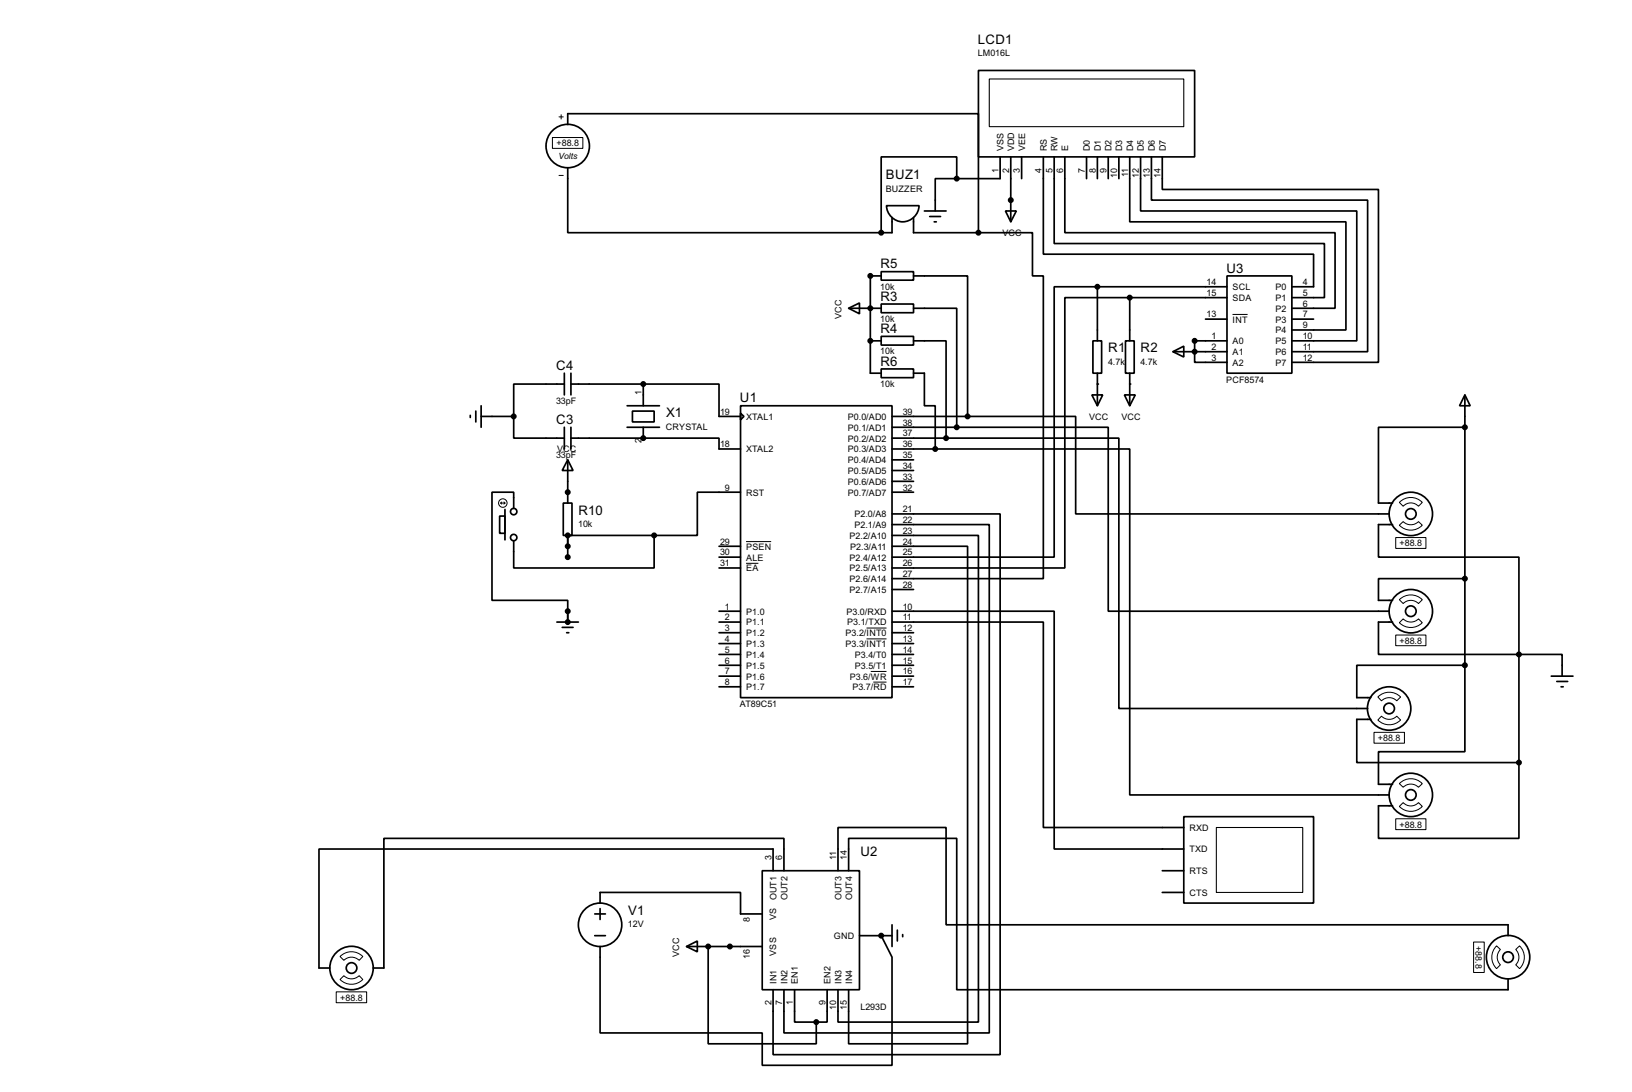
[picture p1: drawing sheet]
<svg xmlns="http://www.w3.org/2000/svg" width="383mm" height="256mm" viewBox="0 0 383 256" stroke-linecap="round" stroke-linejoin="round" font-family="sans-serif">
<g fill="none" stroke="#000" stroke-width=".4">
<path d="M229.9 16.6h50.8v20.3h-50.8zM133.4 29.3v-2.6h96.5v28M133.4 39.4v15.3h73.7M235 36.9v5.1h-10.2M237.5 36.9v15.2M240.1 36.9v5.1M245.2 36.9v22.8h63.5v7.7h-5.1M247.7 36.9v20.3h63.5v12.7h-7.6M250.2 36.9v17.8h63.5v17.7h-10.1M255.3 36.9v5.1M257.9 36.9v5.1M260.4 36.9v5.1"/>
<path d="M262.9 36.9v5.1M265.5 36.9v15.2h50.8v25.4h-12.7M268 36.9v12.7h50.8v30.5h-15.2M270.6 36.9v10.1h50.8v35.6h-17.8M273.1 36.9v7.6h50.8v40.6h-20.3M208.3 48.3h7.7a3.8 3.8 0 0 1-3.9 3.8 3.8 3.8 0 0 1-3.8-3.8zM209.6 51.1v3.6h-2.5M214.7 51.1v3.6h15.2M217.2 49.6h5.1M218.5 50.9h2.5M219.5 52.1h.5M224.8 42h-5v7.6"/>
<path d="M224.8 42v-5.1h-17.7v17.8M229.9 54.7h12.7v10.1h2.6v71.1h-35.6M236.3 49.6h2.5l-1.3 2.5zM199.4 72.4l2.6-1.2v2.5zM199.4 72.4h7.7M207.1 71.4h7.6v2.1h-7.6zM207.1 79h7.6v2.1h-7.6zM207.1 63.8h7.6v2h-7.6zM207.1 64.8h-2.6v22.9h2.6M214.7 64.8h12.7v33M214.7 72.4h10.1v28M257.9 67.4h-10.2v63.5h-38.1"/>
<path d="M257.9 67.4h30.4M257.9 67.4v12.7M265.5 69.9h-15.3v63.5h-40.6M265.5 69.9h22.8M265.5 69.9v10.2M283.3 75h5M288.3 64.8h15.3v22.9h-15.3zM303.6 75h5.1M110.5 97.6v.5M111.8 96.6v2.5M113.1 97.8h7.6M113.1 95.3v5.1"/>
<path d="M120.7 97.8v5.1h11.9M132.6 90.2h-11.9v7.6M132.6 87.7v5.1M134.2 90.2h17M134.2 87.7v5.1M147.4 95.3h7.6M148.6 96.6h5.1v2.5h-5.1zM151.2 90.2h17.8v7.6h5M151.2 90.2v5.1M174 95.3h35.6v68.6h-35.6zM174 97.1l.8 .7-.8 .8zM204.5 80.1h2.6"/>
<path d="M207.1 86.7h7.6v2h-7.6zM209.6 97.8h17.8M214.7 80.1h7.6v22.8M214.7 87.7h2.5v7.6h2.6v10.2M227.4 97.8h25.4v22.9h73.6M256.6 92.8h2.5l-1.2 2.5zM256.8 80.1h2.1v7.6h-2.1zM257.9 87.7v7.6M264.2 92.8h2.6l-1.3 2.5zM264.5 80.1h2v7.6h-2zM265.5 87.7v7.6M275.6 82.6l2.6-1.3v2.6z"/>
<path d="M275.6 82.6h12.7M288.3 80.1h-7.6v5h7.6M344.2 92.8l1.3 2.5h-2.5zM344.2 92.8v63.5M118.7 119.7v7.1M120.7 119.4v-3.8h-5.1v25.4h17.8v5.1M132.4 118.2h2v7.6h-2zM132.6 100.4v5.1M133.4 108l1.3 2.5h-2.6zM133.4 108v10.2M134.2 102.9h17M134.2 100.4v5.1"/>
<path d="M147.4 100.4h7.6M151.2 102.9h17.8v2.6h5M151.2 100.4v2.5M174 115.6h-10.1v10.2h-10.2M209.6 102.9h12.7M209.6 100.4h15.2M209.6 105.5h10.2M209.6 115.6h5.1M209.6 108h5.1M209.6 110.5h5.1M209.6 113.1h5.1M219.8 105.5h45.7v81.2h60.9"/>
<path d="M222.3 102.9h40.6v63.5h58.5M224.8 100.4h35.6v43.2h66M344.2 100.4h-20.3v17.8h3.3M117.4 121.2h1.3v4.1h-1.3zM153.7 125.8v7.6h-33v-6.3M153.7 125.8h-20.3v5.1M169 130.9h5M169 133.4h5M169 128.3h5M209.6 120.7h25.4v127h-53.3v-15.2M209.6 123.2h22.9v119.4h-48.3v-10.1M209.6 125.8h20.3v114.3h-33v-7.6"/>
<path d="M209.6 128.3h17.8v116.9h-28v-12.7M209.6 138.5h5.1M327.2 123.2h-3.3v7.7h33v22.8M344.2 135.9h-20.3v5.1h3.3M130.9 146.1h5M132.1 147.4h2.6M133.2 148.6h.5M169 146.1h5M169 148.6h5M169 143.6h5M169 151.2h5M169 153.7h5"/>
<path d="M169 156.3h5M169 158.8h5M209.6 146.1h35.6v48.3h33M209.6 143.6h38.1v55.8h30.5M209.6 148.6h5.1M209.6 151.2h5.1M209.6 153.7h5.1M209.6 156.3h5.1M209.6 158.8h5.1M327.2 146.1h-3.3v7.6h33M344.2 156.3h-25.4v7.6h3.3M344.2 156.3v20.3h-20.3v7.6h3.3"/>
<path d="M356.9 153.7h10.2v5.1M356.9 153.7v25.4M364.5 158.8h5.1M169 161.3h5M209.6 161.3h5.1M322.1 169h-3.3v10.1h38.1M356.9 179.1v17.8h-33v-7.6h3.3M365.8 160.1h2.6M366.8 161.3h.5M278.2 191.8h30.5v20.3h-30.5zM139.8 219.8h2.5M139.8 214.7h2.5"/>
<path d="M141 212.1v-2.5h33v5.1h5.1M141 213.4v2.6M179.1 204.5h22.9v28h-22.9zM181.7 204.5v-5.1h-106.7v28h2.5M184.2 204.5v-7.6h-94v30.5h-2.5M196.9 204.5v-10.1h25.4v22.8h132.1v2.6M199.4 204.5v-7.6h25.4v35.6h129.6v-2.6M202 219.8h7.6M207.1 219.8l2.5 5v25.4h-30.5v-7.6h-38.1v-20.3M209.6 217.2v5.1M210.9 218.5v2.5M212.1 219.5v.5"/>
<path d="M273.1 204.5h5.1M273.1 209.6h5.1M161.3 222.3l2.6-1.3v2.6zM161.3 222.3h17.8M166.4 222.3v22.9h25.4v-5.1M186.7 232.5v7.6h5.1M194.4 232.5v7.6h-2.6"/>
<circle cx="133.4" cy="34.3" r="5.1"/>
<circle cx="120.7" cy="120.2" r=".75"/>
<circle cx="120.7" cy="126.3" r=".75"/>
<circle cx="331.5" cy="120.7" r="5.1"/>
<circle cx="331.5" cy="120.7" r="1.25"/>
<circle cx="331.5" cy="143.6" r="5.1"/>
<circle cx="331.5" cy="143.6" r="1.25"/>
<circle cx="326.4" cy="166.4" r="5.1"/>
<circle cx="326.4" cy="166.4" r="1.25"/>
<circle cx="331.5" cy="186.7" r="5.1"/>
<circle cx="331.5" cy="186.7" r="1.25"/>
<circle cx="141" cy="217.2" r="5.1"/>
<circle cx="82.6" cy="227.4" r="5.1"/>
<circle cx="82.6" cy="227.4" r="1.25"/>
<circle cx="354.3" cy="224.8" r="5.1"/>
<circle cx="354.3" cy="224.8" r="1.25"/>
</g>
<g fill="#000">
<circle cx="237.5" cy="47" r=".2"/>
<circle cx="204.5" cy="72.4" r=".2"/>
<circle cx="204.5" cy="64.8" r=".2"/>
<circle cx="204.5" cy="80.1" r=".2"/>
<circle cx="257.9" cy="90.2" r=".2"/>
<circle cx="265.5" cy="90.2" r=".2"/>
<circle cx="280.7" cy="82.6" r=".2"/>
<circle cx="133.4" cy="115.6" r=".2"/>
<circle cx="151.2" cy="102.9" r=".2"/>
<circle cx="133.4" cy="128.3" r=".2"/>
<circle cx="133.4" cy="143.6" r=".2"/>
<circle cx="207.1" cy="219.8" r=".2"/>
<circle cx="166.4" cy="222.3" r=".2"/>
</g>
<g fill="none" stroke="#000" stroke-width=".23">
<path d="M129.8 32.3h7.2v2.6h-7.2zM131.4 27.5h1M131.9 27v1M131.4 41.2h1M289.6 73.9h3.6M117.7 118.2h1M117.7 118.2l.2 .2M117.9 117.9l-.2 .3M118.4 117.9l.3 .3M118.7 118.2l-.3 .2M328.8 118a3.7 3.7 0 0 1 5.4 0l-.9 .9a2.45 2.45 0 0 0-3.6 0zM175.3 132.3h2.9"/>
<path d="M175.3 127.2h5.9M328 126.3h7.1v2.5h-7.1zM328.8 123.4l.9-.9a2.54 2.54 0 0 0 3.6 0l.9 .9a3.7 3.7 0 0 1-5.4 0zM203.6 147.5h4.7M203.6 150.1h4.7M204.6 157.7h3.7M328 149.2h7.1v2.5h-7.1zM328.8 140.9a3.8 3.8 0 0 1 5.4 0l-.9 .9a2.54 2.54 0 0 0-3.6 0zM329.7 145.4a2.54 2.54 0 0 0 3.6 0l.9 .9a3.8 3.8 0 0 1-5.4 0zM205.2 160.2h3.1M322.9 172h7.1v2.6h-7.1zM323.8 163.7a3.7 3.7 0 0 1 5.3 0l-.9 .9a2.53 2.53 0 0 0-3.6 0z"/>
<path d="M324.6 168.2a2.54 2.54 0 0 0 3.6 0l.9 .9a3.7 3.7 0 0 1-5.3 0zM328 192.3h7.1v2.6h-7.1zM328.8 189.4l.9-.9a2.45 2.45 0 0 0 3.6 0l.9 .9a3.7 3.7 0 0 1-5.4 0zM328.8 184.1a3.7 3.7 0 0 1 5.4 0l-.9 .8a2.54 2.54 0 0 0-3.6 0zM79 233h7.2v2.5h-7.2zM79.9 224.7a3.7 3.7 0 0 1 5.4 0l-.9 .9a2.54 2.54 0 0 0-3.6 0zM80.8 229.2a2.53 2.53 0 0 0 3.6 0l.9 .9a3.7 3.7 0 0 1-5.4 0zM346.3 221.3h2.5v7.1h-2.5zM351.7 222.2l.9 .8a2.54 2.54 0 0 0 0 3.6l-.9 .9a3.7 3.7 0 0 1 0-5.3zM356.2 223l.9-.8a3.7 3.7 0 0 1 0 5.3l-.9-.9a2.53 2.53 0 0 0 0-3.6z"/>
<circle cx="118.1" cy="118.2" r="1"/>
</g>
<g fill="#000" stroke="#000" stroke-width=".4">
<circle cx="207" cy="54.7" r=".5"/>
<circle cx="224.8" cy="42" r=".5"/>
<circle cx="229.9" cy="54.7" r=".5"/>
<circle cx="237.5" cy="47" r=".5"/>
<circle cx="204.5" cy="72.4" r=".5"/>
<circle cx="204.5" cy="64.8" r=".5"/>
<circle cx="257.8" cy="67.4" r=".5"/>
<circle cx="265.4" cy="69.9" r=".5"/>
<circle cx="120.7" cy="97.8" r=".5"/>
<circle cx="151.1" cy="90.2" r=".5"/>
<circle cx="204.5" cy="80.1" r=".5"/>
<circle cx="227.3" cy="97.8" r=".5"/>
<circle cx="280.7" cy="80.1" r=".5"/>
<circle cx="280.7" cy="82.6" r=".5"/>
<circle cx="133.4" cy="115.6" r=".5"/>
<circle cx="151.1" cy="102.9" r=".5"/>
<circle cx="219.7" cy="105.5" r=".5"/>
<circle cx="222.3" cy="102.9" r=".5"/>
<circle cx="224.8" cy="100.4" r=".5"/>
<circle cx="344.2" cy="100.4" r=".5"/>
<circle cx="133.4" cy="130.9" r=".5"/>
<circle cx="133.4" cy="125.8" r=".5"/>
<circle cx="133.4" cy="128.3" r=".5"/>
<circle cx="153.7" cy="125.8" r=".5"/>
<circle cx="344.2" cy="135.9" r=".5"/>
<circle cx="133.4" cy="143.6" r=".5"/>
<circle cx="133.4" cy="146.1" r=".5"/>
<circle cx="344.2" cy="156.3" r=".5"/>
<circle cx="356.9" cy="153.7" r=".5"/>
<circle cx="356.9" cy="179.1" r=".5"/>
<circle cx="207" cy="219.8" r=".5"/>
<circle cx="166.4" cy="222.3" r=".5"/>
<circle cx="171.5" cy="222.3" r=".5"/>
<circle cx="191.8" cy="240.1" r=".5"/>
</g>
<path d="M232.5 18.6h45.7v11.2h-45.7zM285.8 194.4h20.3v15.2h-20.3z" fill="none" stroke="#000" stroke-width=".25"/>
<g font-size="3.5">
<text x="229.8" y="10.3">LCD1</text>
<text x="208.2" y="42.1">BUZ1</text>
<text x="206.9" y="63">R5</text>
<text x="288.2" y="64">U3</text>
<text x="206.9" y="70.6">R3</text>
<text x="206.9" y="78.2">R4</text>
<text x="260.4" y="82.8">R1</text>
<text x="268" y="82.8">R2</text>
<text x="130.7" y="86.9">C4</text>
<text x="206.9" y="85.9">R6</text>
<text x="173.9" y="94.5">U1</text>
<text x="130.7" y="99.6">C3</text>
<text x="156.5" y="98">X1</text>
<text x="135.9" y="120.9">R10</text>
<text x="202.2" y="201.2">U2</text>
<text x="147.6" y="214.8">V1</text>
</g>
<g font-size="2.4">
<text x="229.7" y="13.3">LM016L</text>
<text x="130.8" y="34.4">+88.8</text>
<text x="235.8" y="35.6" transform="rotate(-90 235.8 35.6)">VSS</text>
<text x="238.3" y="35.6" transform="rotate(-90 238.3 35.6)">VDD</text>
<text x="240.9" y="35.6" transform="rotate(-90 240.9 35.6)">VEE</text>
<text x="246" y="35.6" transform="rotate(-90 246 35.6)">RS</text>
<text x="248.5" y="35.6" transform="rotate(-90 248.5 35.6)">RW</text>
<text x="251" y="35.6" transform="rotate(-90 251 35.6)">E</text>
<text x="256.1" y="35.6" transform="rotate(-90 256.1 35.6)">D0</text>
<text x="258.7" y="35.6" transform="rotate(-90 258.7 35.6)">D1</text>
<text x="261.2" y="35.6" transform="rotate(-90 261.2 35.6)">D2</text>
<text x="263.7" y="35.6" transform="rotate(-90 263.7 35.6)">D3</text>
<text x="266.3" y="35.6" transform="rotate(-90 266.3 35.6)">D4</text>
<text x="268.8" y="35.6" transform="rotate(-90 268.8 35.6)">D5</text>
<text x="271.4" y="35.6" transform="rotate(-90 271.4 35.6)">D6</text>
<text x="273.9" y="35.6" transform="rotate(-90 273.9 35.6)">D7</text>
<text x="234.6" y="40.6" transform="rotate(-90 234.6 40.6)">1</text>
<text x="237.1" y="40.6" transform="rotate(-90 237.1 40.6)">2</text>
<text x="239.7" y="40.6" transform="rotate(-90 239.7 40.6)">3</text>
<text x="244.8" y="40.6" transform="rotate(-90 244.8 40.6)">4</text>
<text x="247.3" y="40.6" transform="rotate(-90 247.3 40.6)">5</text>
<text x="249.8" y="40.6" transform="rotate(-90 249.8 40.6)">6</text>
<text x="254.9" y="40.6" transform="rotate(-90 254.9 40.6)">7</text>
<text x="257.5" y="40.6" transform="rotate(-90 257.5 40.6)">8</text>
<text x="260" y="40.6" transform="rotate(-90 260 40.6)">9</text>
<text x="262.5" y="41.7" transform="rotate(-90 262.5 41.7)">10</text>
<text x="265.1" y="41.6" transform="rotate(-90 265.1 41.6)">11</text>
<text x="267.6" y="41.7" transform="rotate(-90 267.6 41.7)">12</text>
<text x="270.2" y="41.7" transform="rotate(-90 270.2 41.7)">13</text>
<text x="272.7" y="41.7" transform="rotate(-90 272.7 41.7)">14</text>
<text x="208.1" y="45">BUZZER</text>
<text x="235.5" y="55.4">VCC</text>
<text x="206.9" y="68">10k</text>
<text x="283.5" y="67">14</text>
<text x="283.5" y="69.5">15</text>
<text x="289.6" y="68.1">SCL</text>
<text x="289.6" y="70.7">SDA</text>
<text x="299.7" y="68.1">P0</text>
<text x="299.7" y="70.7">P1</text>
<text x="306.1" y="67">4</text>
<text x="306.1" y="69.5">5</text>
<text x="306.1" y="72">6</text>
<text x="197.7" y="74.9" transform="rotate(-90 197.7 74.9)">VCC</text>
<text x="206.9" y="75.6">10k</text>
<text x="283.5" y="74.6">13</text>
<text x="289.6" y="75.8">INT</text>
<text x="299.7" y="73.2">P2</text>
<text x="299.7" y="75.8">P3</text>
<text x="306.1" y="74.6">7</text>
<text x="306.1" y="77.1">9</text>
<text x="206.9" y="83.3">10k</text>
<text x="284.7" y="79.7">1</text>
<text x="284.7" y="82.2">2</text>
<text x="289.6" y="80.8">A0</text>
<text x="289.6" y="83.4">A1</text>
<text x="299.7" y="78.3">P4</text>
<text x="299.7" y="80.8">P5</text>
<text x="299.7" y="83.4">P6</text>
<text x="306.1" y="79.7">10</text>
<text x="306.1" y="82.2">11</text>
<text x="260.4" y="85.7">4.7k</text>
<text x="268" y="85.7">4.7k</text>
<text x="284.7" y="84.7">3</text>
<text x="288.1" y="89.9">PCF8574</text>
<text x="289.6" y="85.9">A2</text>
<text x="299.7" y="85.9">P7</text>
<text x="306.1" y="84.7">12</text>
<text x="130.7" y="95">33pF</text>
<text x="150.8" y="92.8" transform="rotate(-90 150.8 92.8)">1</text>
<text x="206.9" y="90.9">10k</text>
<text x="156.5" y="100.9">CRYSTAL</text>
<text x="169.2" y="97.4">19</text>
<text x="175.3" y="98.6">XTAL1</text>
<text x="199.2" y="98.6">P0.0/AD0</text>
<text x="199.2" y="101.2">P0.1/AD1</text>
<text x="212.1" y="97.4">39</text>
<text x="212.1" y="100">38</text>
<text x="255.9" y="98.6">VCC</text>
<text x="263.5" y="98.6">VCC</text>
<text x="130.7" y="107.7">33pF</text>
<text x="130.9" y="106.3">VCC</text>
<text x="150.8" y="104.1" transform="rotate(-90 150.8 104.1)">2</text>
<text x="169.2" y="105.1">18</text>
<text x="175.3" y="106.3">XTAL2</text>
<text x="199.2" y="103.7">P0.2/AD2</text>
<text x="199.2" y="106.3">P0.3/AD3</text>
<text x="212.1" y="102.5">37</text>
<text x="212.1" y="105.1">36</text>
<text x="212.1" y="107.6">35</text>
<text x="199.2" y="108.8">P0.4/AD4</text>
<text x="199.2" y="111.3">P0.5/AD5</text>
<text x="199.2" y="113.9">P0.6/AD6</text>
<text x="212.1" y="110.1">34</text>
<text x="212.1" y="112.7">33</text>
<text x="170.4" y="115.2">9</text>
<text x="175.3" y="116.4">RST</text>
<text x="199.2" y="116.4">P0.7/AD7</text>
<text x="212.1" y="115.2">32</text>
<text x="135.9" y="123.8">10k</text>
<text x="200.8" y="121.5">P2.0/A8</text>
<text x="200.8" y="124">P2.1/A9</text>
<text x="212.1" y="120.3">21</text>
<text x="212.1" y="122.8">22</text>
<text x="212.1" y="125.4">23</text>
<text x="169.2" y="130.5">30</text>
<text x="169.2" y="127.9">29</text>
<text x="175.3" y="131.7">ALE</text>
<text x="175.3" y="129.1">PSEN</text>
<text x="199.6" y="126.6">P2.2/A10</text>
<text x="199.6" y="131.7">P2.4/A12</text>
<text x="199.8" y="129.1">P2.3/A11</text>
<text x="212.1" y="127.9">24</text>
<text x="212.1" y="130.5">25</text>
<text x="328.9" y="128.4">+88.8</text>
<text x="169.2" y="133">31</text>
<text x="175.3" y="134.2">EA</text>
<text x="199.6" y="134.2">P2.5/A13</text>
<text x="199.6" y="136.7">P2.6/A14</text>
<text x="212.1" y="133">26</text>
<text x="212.1" y="135.5">27</text>
<text x="170.4" y="143.2">1</text>
<text x="199.6" y="139.3">P2.7/A15</text>
<text x="212.1" y="143.2">10</text>
<text x="212.1" y="138.1">28</text>
<text x="170.4" y="145.7">2</text>
<text x="170.4" y="148.2">3</text>
<text x="175.3" y="144.4">P1.0</text>
<text x="175.3" y="146.9">P1.1</text>
<text x="175.3" y="149.4">P1.2</text>
<text x="198.7" y="149.4">P3.2/INT0</text>
<text x="198.9" y="144.4">P3.0/RXD</text>
<text x="199.1" y="146.9">P3.1/TXD</text>
<text x="212.1" y="145.7">11</text>
<text x="212.1" y="148.2">12</text>
<text x="170.4" y="150.8">4</text>
<text x="170.4" y="153.3">5</text>
<text x="170.4" y="155.9">6</text>
<text x="175.3" y="152">P1.3</text>
<text x="175.3" y="154.5">P1.4</text>
<text x="198.7" y="152">P3.3/INT1</text>
<text x="200.9" y="154.5">P3.4/T0</text>
<text x="212.1" y="150.8">13</text>
<text x="212.1" y="153.3">14</text>
<text x="212.1" y="155.9">15</text>
<text x="328.9" y="151.2">+88.8</text>
<text x="170.4" y="158.4">7</text>
<text x="170.4" y="160.9">8</text>
<text x="175.3" y="157.1">P1.5</text>
<text x="175.3" y="159.6">P1.6</text>
<text x="199.7" y="159.6">P3.6/WR</text>
<text x="200.9" y="157.1">P3.5/T1</text>
<text x="212.1" y="160.9">17</text>
<text x="212.1" y="158.4">16</text>
<text x="173.8" y="166.1">AT89C51</text>
<text x="175.3" y="162.1">P1.7</text>
<text x="200.3" y="162.1">P3.7/RD</text>
<text x="323.8" y="174.1">+88.8</text>
<text x="279.5" y="195.2">RXD</text>
<text x="328.9" y="194.4">+88.8</text>
<text x="181.3" y="202" transform="rotate(-90 181.3 202)">3</text>
<text x="183.8" y="202" transform="rotate(-90 183.8 202)">6</text>
<text x="196.5" y="202" transform="rotate(-90 196.5 202)">11</text>
<text x="199" y="202" transform="rotate(-90 199 202)">14</text>
<text x="279.5" y="200.2">TXD</text>
<text x="279.5" y="205.3">RTS</text>
<text x="182.5" y="211.5" transform="rotate(-90 182.5 211.5)">OUT1</text>
<text x="185" y="211.5" transform="rotate(-90 185 211.5)">OUT2</text>
<text x="197.7" y="211.5" transform="rotate(-90 197.7 211.5)">OUT3</text>
<text x="200.2" y="211.5" transform="rotate(-90 200.2 211.5)">OUT4</text>
<text x="279.5" y="210.4">CTS</text>
<text x="147.6" y="217.8">12V</text>
<text x="176.2" y="216.5" transform="rotate(-90 176.2 216.5)">8</text>
<text x="182.4" y="216.1" transform="rotate(-90 182.4 216.1)">VS</text>
<text x="195.9" y="220.6">GND</text>
<text x="159.6" y="224.8" transform="rotate(-90 159.6 224.8)">VCC</text>
<text x="176.2" y="225.2" transform="rotate(-90 176.2 225.2)">16</text>
<text x="182.4" y="224.5" transform="rotate(-90 182.4 224.5)">VSS</text>
<text x="346.7" y="222.2" transform="rotate(90 346.7 222.2)">+88.8</text>
<text x="182.5" y="231.1" transform="rotate(-90 182.5 231.1)">IN1</text>
<text x="185" y="231.1" transform="rotate(-90 185 231.1)">IN2</text>
<text x="187.5" y="231.1" transform="rotate(-90 187.5 231.1)">EN1</text>
<text x="195.2" y="231.1" transform="rotate(-90 195.2 231.1)">EN2</text>
<text x="197.7" y="231.1" transform="rotate(-90 197.7 231.1)">IN3</text>
<text x="200.2" y="231.1" transform="rotate(-90 200.2 231.1)">IN4</text>
<text x="80" y="235">+88.8</text>
<text x="181.3" y="236.2" transform="rotate(-90 181.3 236.2)">2</text>
<text x="183.8" y="236.2" transform="rotate(-90 183.8 236.2)">7</text>
<text x="186.3" y="236.1" transform="rotate(-90 186.3 236.1)">1</text>
<text x="194" y="236.2" transform="rotate(-90 194 236.2)">9</text>
<text x="196.5" y="237.3" transform="rotate(-90 196.5 237.3)">10</text>
<text x="199" y="237.3" transform="rotate(-90 199 237.3)">15</text>
<text x="202.2" y="237.2">L293D</text>
</g>
<text font-size="2.3" x="131.2" y="37.4">Volts</text>
</svg>
